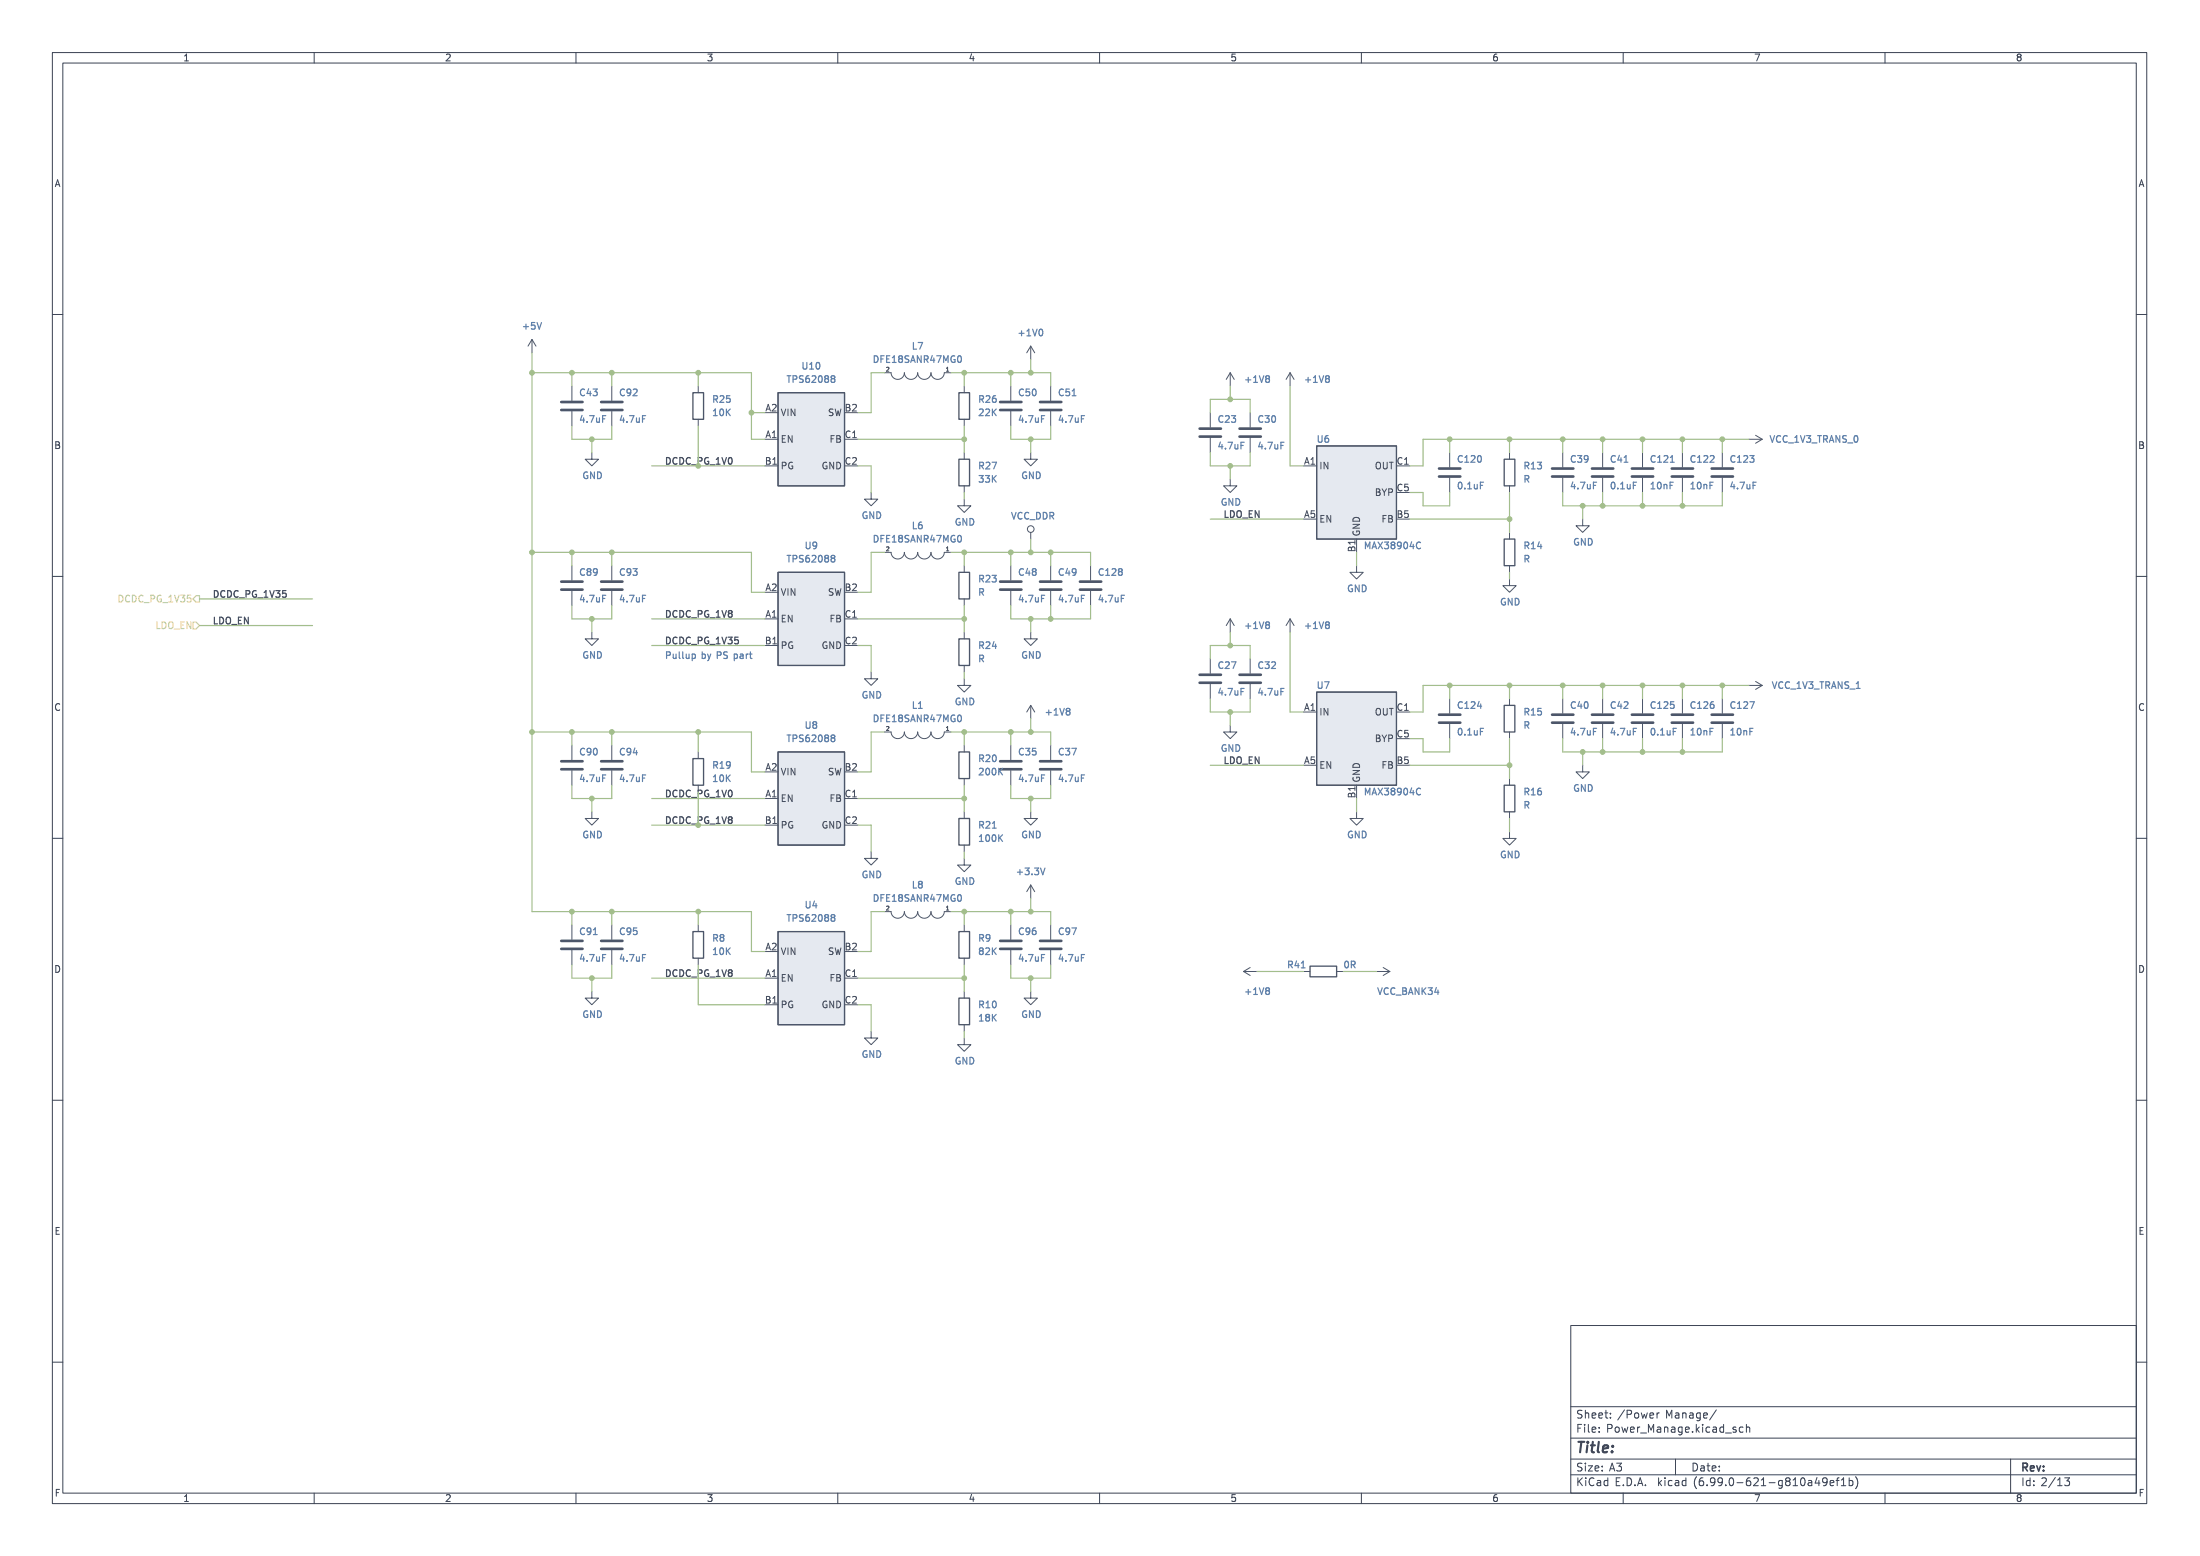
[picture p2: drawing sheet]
<svg xmlns="http://www.w3.org/2000/svg" width="420mm" height="297mm" viewBox="0 0 420 297" stroke-linecap="round" stroke-linejoin="round" font-family="sans-serif">
<g fill="none" stroke="#3b4252" stroke-width=".19">
<path d="M10 10h400v277h-400zM12 12h396v273h-396zM60 10v2M110 10v2M160 10v2M210 10v2M260 10v2M310 10v2M360 10v2M10 60h2M408 60h2M10 110h2"/>
<path d="M408 110h2M10 160h2M408 160h2M10 210h2M408 210h2M300 253h108v32h-108zM10 260h2M300 278.5h108M300 274.5h108M300 268.5h108M308.7 279.3h1l-.5 .6M309.4 279.9l.3 .3v.3l-.3 .3"/>
<path d="M320 278.5v3M324.7 269.7v1.2l-.3 .3-.3-.1M324.7 269.8l-.4-.1-.3 .3 .1 .6h.6M325.4 270.2l.7-.1-.1-.3-.4-.1-.2 .2v.7h.6M327.8 269.1l-1.3 2M329.5 273.6h1.2M331.5 272.5l-.3-.1-.2 .2v.2l.5 .2v.3h-.5M332.9 272.5l-.4-.1-.3 .3 .1 .6h.6M333.5 272.6l.2-.2 .4 .1 .1 .9M333.5 271.9v1.5M384 278.5v6.5M408 260h2"/>
<path d="M60 285v2M110 285v2M160 285v2M210 285v2M260 285v2M300 281.5h108M310 285v2M345.4 282.7h.5l.1 .9M346 283h-.5a.29 .29 0 0 0-.2 .3 .29 .29 0 0 0 .2 .3l.5-.1M347 282l-.3 1.1h.9M347.4 282.6v1M348.9 282.8l-.2 .2h-.5l-.1-.2 .1-.6 .5-.1 .2 .2a.99 .99 0 0 1-.4 1.3h-.3"/>
<path d="M349.5 283.1l.7-.1v-.3l-.5-.1-.2 .2 .1 .7h.6M350.7 282.6h.5M351.2 282.1l-.3 .2v1.3M351.7 283.6h.8M351.7 282.5l.4-.4v1.5M353.2 282.7l.4-.1 .3 .3-.2 .6h-.5M353.2 282.1v1.5M354.4 281.9a1.73 1.73 0 0 1 0 2.3M360 285v2M393 283.6h.8M394.3 282.1h.9l-.5 .6 .5 .1v.7l-.2 .1-.7-.1"/>
</g>
<g fill="none" stroke="#4c566a" stroke-width=".51">
<path d="M107.2 78.3h4.1M107.2 76.7h4.1M114.8 78.3h4.1M114.8 76.7h4.1M191 78.3h4.1M191 76.7h4.1M198.6 78.3h4.1M198.6 76.7h4.1M229.1 83.3h4.1M229.1 81.8h4.1M236.7 83.3h4.1M236.7 81.8h4.1"/>
<path d="M274.8 91h4.1M274.8 89.4h4.1M296.4 91h4.1M296.4 89.4h4.1M304 91h4.1M304 89.4h4.1M311.7 91h4M311.7 89.4h4M319.3 91h4M319.3 89.4h4M326.9 91h4.1M326.9 89.4h4.1"/>
<path d="M107.2 112.6h4.1M107.2 111h4.1M114.8 112.6h4.1M114.8 111h4.1M191 112.6h4.1M191 111h4.1M198.6 112.6h4.1M198.6 111h4.1M206.2 112.6h4.1M206.2 111h4.1M229.1 130.3h4.1M229.1 128.8h4.1"/>
<path d="M236.7 130.3h4.1M236.7 128.8h4.1M274.8 138h4.1M274.8 136.4h4.1M296.4 138h4.1M296.4 136.4h4.1M304 138h4.1M304 136.4h4.1M311.7 138h4M311.7 136.4h4M319.3 138h4M319.3 136.4h4"/>
<path d="M326.9 138h4.1M326.9 136.4h4.1M107.2 146.8h4.1M107.2 145.3h4.1M114.8 146.8h4.1M114.8 145.3h4.1M191 146.8h4.1M191 145.3h4.1M198.6 146.8h4.1M198.6 145.3h4.1M107.2 179.6h4.1M114.8 179.6h4.1"/>
<path d="M191 179.6h4.1M198.6 179.6h4.1M107.2 181.1h4.1M114.8 181.1h4.1M191 181.1h4.1M198.6 181.1h4.1"/>
</g>
<g fill="none" stroke="#4c566a" stroke-width=".19">
<path d="M101.6 64.8l-.8 1.3M101.6 64.8v2.5M101.6 64.8l.8 1.3M109.2 73.7v2.8M109.2 78.5v2.8M116.8 73.7v2.8M116.8 78.5v2.8M133.3 73.7v1.3M168.9 71.2h1.3a1.27 1.27 0 0 0 1.2 1.2 1.27 1.27 0 0 0 1.3-1.2 1.27 1.27 0 0 0 1.3 1.2 1.27 1.27 0 0 0 1.3-1.2 1.27 1.27 0 0 0 1.2 1.2 1.27 1.27 0 0 0 1.3-1.2 1.27 1.27 0 0 0 1.3 1.2 1.27 1.27 0 0 0 1.2-1.2h1.3M184.1 73.7v1.3M193 73.7v2.8M193 78.5v2.8"/>
<path d="M196.8 66.1v2.5M196.8 66.1l-.7 1.2M196.8 66.1l.8 1.2M200.7 73.7v2.8M200.7 78.5v2.8M231.1 78.8v2.8M234.9 71.2v2.5M234.9 71.2l-.7 1.2M234.9 71.2l.8 1.2M238.8 78.8v2.8M246.4 71.2l-.8 1.2M246.4 71.2v2.5"/>
<path d="M246.4 71.2l.7 1.2M113 86.4v1.3h1.3l-1.3 1.2-1.2-1.2h1.2M133.3 80v1.3M166.4 94v1.3h1.2l-1.2 1.3-1.3-1.3h1.3M184.1 95.3v1.3h1.3l-1.3 1.2-1.2-1.2h1.2M184.1 80v1.3M184.1 86.4v1.3M184.1 92.7v1.3M196.8 86.4v1.3h1.3l-1.3 1.2-1.2-1.2h1.2M231.1 83.6v2.8M234.9 91.5v1.2h1.3l-1.3 1.3-1.2-1.3h1.2M238.8 83.6v2.8"/>
<path d="M276.9 86.4v2.8M276.9 91.2v2.8M288.3 86.4v1.3M288.3 92.7v1.3M298.4 86.4v2.8M298.4 91.2v2.8M302.3 99.1v1.3h1.2l-1.2 1.2-1.3-1.2h1.3M306.1 86.4v2.8M306.1 91.2v2.8M313.7 86.4v2.8M313.7 91.2v2.8M321.3 86.4v2.8"/>
<path d="M321.3 91.2v2.8M328.9 86.4v2.8M328.9 91.2v2.8M334 83.9h2.5M335.3 83.1l1.2 .8M336.5 83.9l-1.2 .7M109.2 108v2.8M109.2 112.8v2.8M116.8 108v2.8M116.8 112.8v2.8M168.9 105.4h1.3a1.27 1.27 0 0 0 1.2 1.3 1.27 1.27 0 0 0 1.3-1.3 1.27 1.27 0 0 0 1.3 1.3 1.27 1.27 0 0 0 1.3-1.3 1.27 1.27 0 0 0 1.2 1.3 1.27 1.27 0 0 0 1.3-1.3 1.27 1.27 0 0 0 1.3 1.3 1.27 1.27 0 0 0 1.2-1.3h1.3M184.1 108v1.3"/>
<path d="M184.1 114.3v1.3M193 108v2.8M193 112.8v2.8M196.8 101.6v1.3M200.7 108v2.8M200.7 112.8v2.8M208.3 108v2.8M208.3 112.8v2.8M234.9 118.1l-.7 1.3M234.9 118.1v2.6M234.9 118.1l.8 1.3M246.4 118.1v2.6"/>
<path d="M246.4 118.1l-.8 1.3M246.4 118.1l.7 1.3M259.1 108v1.3h1.2l-1.2 1.2-1.3-1.2h1.3M288.3 110.5v1.3h1.3l-1.3 1.3-1.3-1.3h1.3M288.3 101.6v1.3M288.3 108v1.3M113 120.7v1.3h1.3l-1.3 1.2-1.2-1.2h1.2M166.4 128.3v1.3h1.2l-1.2 1.2-1.3-1.2h1.3M168.9 139.7h1.3a1.27 1.27 0 0 0 1.2 1.3 1.27 1.27 0 0 0 1.3-1.3 1.27 1.27 0 0 0 1.3 1.3 1.27 1.27 0 0 0 1.3-1.3 1.27 1.27 0 0 0 1.2 1.3 1.27 1.27 0 0 0 1.3-1.3 1.27 1.27 0 0 0 1.3 1.3 1.27 1.27 0 0 0 1.2-1.3h1.3M184.1 129.6v1.2h1.3l-1.3 1.3-1.2-1.3h1.2M184.1 120.7v1.3M184.1 127v1.3"/>
<path d="M196.8 120.7v1.3h1.3l-1.3 1.2-1.2-1.2h1.2M196.8 134.7v2.5M196.8 134.7l-.7 1.2M196.8 134.7l.8 1.2M231.1 125.8v2.8M231.1 130.6v2.8M234.9 138.5v1.2h1.3l-1.3 1.3-1.2-1.3h1.2M238.8 125.8v2.8M238.8 130.6v2.8M276.9 133.4v2.8M276.9 138.2v2.8M288.3 133.4v1.3"/>
<path d="M288.3 139.7v1.3M298.4 133.4v2.8M298.4 138.2v2.8M306.1 133.4v2.8M306.1 138.2v2.8M313.7 133.4v2.8M313.7 138.2v2.8M321.3 133.4v2.8M321.3 138.2v2.8M328.9 133.4v2.8M328.9 138.2v2.8M334 130.8h2.5"/>
<path d="M335.3 130.1l1.2 .7M336.5 130.8l-1.2 .8M109.2 142.3v2.8M109.2 147.1v2.8M113 155v1.2h1.3l-1.3 1.3-1.2-1.3h1.2M116.8 142.3v2.8M116.8 147.1v2.8M133.3 143.5v1.3M133.3 149.9v1.3M184.1 142.3v1.2M184.1 148.6v1.3M184.1 155v1.2"/>
<path d="M193 142.3v2.8M193 147.1v2.8M196.8 155v1.2h1.3l-1.3 1.3-1.2-1.3h1.2M200.7 142.3v2.8M200.7 147.1v2.8M259.1 155v1.2h1.2l-1.2 1.3-1.3-1.3h1.3M288.3 158.8v1.3h1.3l-1.3 1.2-1.3-1.2h1.3M288.3 148.6v1.3M288.3 155v1.2M302.3 146.1v1.3h1.2l-1.2 1.2-1.3-1.2h1.3M109.2 176.6v2.8M116.8 176.6v2.8"/>
<path d="M133.3 176.6v1.2M166.4 162.6v1.3h1.2l-1.2 1.2-1.3-1.2h1.3M168.9 174h1.3a1.27 1.27 0 0 0 1.2 1.3 1.27 1.27 0 0 0 1.3-1.3 1.27 1.27 0 0 0 1.3 1.3 1.27 1.27 0 0 0 1.3-1.3 1.27 1.27 0 0 0 1.2 1.3 1.27 1.27 0 0 0 1.3-1.3 1.27 1.27 0 0 0 1.3 1.3 1.27 1.27 0 0 0 1.2-1.3h1.3M184.1 163.9v1.2h1.3l-1.3 1.3-1.2-1.3h1.2M184.1 161.3v1.3M184.1 176.6v1.2M193 176.6v2.8M196.8 168.9l-.7 1.3M196.8 168.9v2.6M196.8 168.9l.8 1.3M200.7 176.6v2.8M109.2 181.4v2.8"/>
<path d="M113 189.3v1.2h1.3l-1.3 1.3-1.2-1.3h1.2M116.8 181.4v2.8M133.3 182.9v1.3M166.4 196.9v1.3h1.2l-1.2 1.2-1.3-1.2h1.3M184.1 198.2v1.2h1.3l-1.3 1.3-1.2-1.3h1.2M184.1 182.9v1.3M184.1 189.3v1.2M184.1 195.6v1.3M193 181.4v2.8M196.8 189.3v1.2h1.3l-1.3 1.3-1.2-1.3h1.2M200.7 181.4v2.8M237.5 185.5h2.5"/>
<path d="M237.5 185.5l1.3 .7M238.8 184.7l-1.3 .8M248.9 185.5h1.3M255.3 185.5h1.2M262.9 185.5h2.5M264.2 184.7l1.2 .8M265.4 185.5l-1.2 .7"/>
<circle cx="196.8" cy="101" r=".63"/>
</g>
<g fill="none" stroke="#4c566a" stroke-width=".25">
<path d="M132.3 75h2.1v5h-2.1zM183.1 75h2.1v5h-2.1zM183.1 87.7h2.1v5h-2.1zM287.3 87.7h2v5h-2zM183.1 109.3h2.1v5h-2.1zM287.3 102.9h2v5.1h-2zM183.1 122h2.1v5h-2.1zM287.3 134.7h2v5h-2zM132.3 144.8h2.1v5.1h-2.1zM183.1 156.2h2.1v5.1h-2.1zM183.1 143.5h2.1v5.1h-2.1zM287.3 149.9h2v5.1h-2z"/>
<path d="M132.3 177.8h2.1v5.1h-2.1zM183.1 177.8h2.1v5.1h-2.1zM183.1 190.5h2.1v5.1h-2.1zM250.2 184.4h5.1v2.1h-5.1z"/>
</g>
<g fill="#e5e9f0" stroke="#e5e9f0" stroke-width=".19">
<path d="M251.5 132.1h15.2v17.8h-15.2z"/>
<path d="M148.6 177.8h12.7v17.8h-12.7z"/>
<path d="M148.6 75h12.7v17.7h-12.7z"/>
<path d="M148.6 109.3h12.7v17.7h-12.7z"/>
<path d="M148.6 143.5h12.7v17.8h-12.7z"/>
<path d="M251.5 85.1h15.2v17.8h-15.2z"/>
</g>
<path d="M148.6 75h12.7v17.7h-12.7zM251.5 85.1h15.2v17.8h-15.2zM148.6 109.3h12.7v17.7h-12.7zM251.5 132.1h15.2v17.8h-15.2zM148.6 143.5h12.7v17.8h-12.7zM148.6 177.8h12.7v17.8h-12.7z" fill="none" stroke="#4c566a" stroke-width=".23"/>
<path d="M36.8 118.8h.7l.6 .6-.6 .7h-.7zM37.5 113.7h.6v1.3h-.6l-.7-.7z" fill="none" stroke="#ebcb8b" stroke-width=".23"/>
<path d="M141.4 124.9h.5v.8M141.9 125.2h-.4l-.2 .2 .2 .3 .4-.1M142.5 124.9v.8M142.9 124.9l-.4 .2M143.1 124.9h.5M143.3 124.4v1.1l.3 .2" fill="none" stroke="#5e81ac" stroke-width=".23"/>
<g fill="none" stroke="#a3be8c" stroke-width=".23">
<path d="M101.6 67.3v106.7h41.9v7.6h2.5M101.6 71.2h41.9v12.7h2.5M109.2 71.2v2.5M116.8 71.2v2.5M133.3 71.2v2.5M143.5 78.8h2.5M168.9 71.2h-2.5v7.6h-2.6M181.6 71.2h19.1v2.5M184.1 71.2v2.5M193 71.2v2.5M196.8 68.6v2.6M231.1 78.8v-2.6h7.7v2.6"/>
<path d="M234.9 73.7v2.5M246.4 73.7v15.2h2.5M109.2 81.3v2.6h7.6v-2.6M113 83.9v2.5M124.5 88.9h21.5M133.3 81.3v7.6M163.8 88.9h2.6v5.1M163.8 83.9h20.3M184.1 81.3v5.1M184.1 94v1.3M193 81.3v2.6h7.7v-2.6M196.8 83.9v2.5"/>
<path d="M231.1 86.4v2.5h7.7v-2.5M231.1 99.1h17.8M234.9 88.9v2.6M269.2 94h2.6v2.6h5.1v-2.6M269.2 99.1h19.1M276.9 83.9v2.5M288.3 83.9v2.5M288.3 94v7.6M298.4 83.9v2.5M298.4 94v2.6h30.5v-2.6M302.3 96.6v2.5M306.1 83.9v2.5"/>
<path d="M306.1 94v2.6M313.7 83.9v2.5M313.7 94v2.6M321.3 83.9v2.5M321.3 94v2.6M328.9 83.9v2.5M334 83.9h-62.2v5h-2.6M38.1 114.3h21.6M38.1 119.4h21.6M101.6 105.4h41.9v7.7h2.5M109.2 105.4v2.6M109.2 115.6v2.5h7.6v-2.5"/>
<path d="M113 118.1v2.6M116.8 105.4v2.6M124.5 118.1h21.5M163.8 118.1h20.3M168.9 105.4h-2.5v7.7h-2.6M181.6 105.4h26.7v2.6M184.1 105.4v2.6M184.1 115.6v5.1M193 115.6v2.5h15.3v-2.5M193 105.4v2.6M196.8 102.9v2.5M196.8 118.1v2.6"/>
<path d="M200.7 105.4v2.6M200.7 115.6v2.5M259.1 105.4v2.6M288.3 109.3v1.2M101.6 139.7h41.9v7.7h2.5M109.2 139.7v2.6M116.8 139.7v2.6M124.5 123.2h21.5M133.3 139.7v3.8M163.8 123.2h2.6v5.1M168.9 139.7h-2.5v7.7h-2.6M181.6 139.7h19.1v2.6"/>
<path d="M184.1 128.3v1.3M184.1 139.7v2.6M193 139.7v2.6M196.8 137.2v2.5M231.1 125.8v-2.6h7.7v2.6M231.1 133.4v2.5h7.7v-2.5M234.9 120.7v2.5M234.9 135.9v2.6M246.4 120.7v15.2h2.5M276.9 130.8v2.6M288.3 130.8v2.6M298.4 130.8v2.6"/>
<path d="M306.1 130.8v2.6M313.7 130.8v2.6M321.3 130.8v2.6M328.9 130.8v2.6M334 130.8h-62.2v5.1h-2.6M109.2 149.9v2.5h7.6v-2.5M113 152.4v2.6M124.5 157.5h21.5M124.5 152.4h21.5M133.3 151.2v6.3M163.8 157.5h2.6v5.1M163.8 152.4h20.3"/>
<path d="M184.1 149.9v5.1M193 149.9v2.5h7.7v-2.5M196.8 152.4v2.6M231.1 146.1h17.8M259.1 152.4v2.6M269.2 141h2.6v2.5h5.1v-2.5M269.2 146.1h19.1M288.3 141v7.6M288.3 156.2v2.6M298.4 141v2.5h30.5v-2.5M302.3 143.5v2.6M306.1 141v2.5"/>
<path d="M313.7 141v2.5M321.3 141v2.5M109.2 174v2.6M116.8 174v2.6M133.3 174v2.6M168.9 174h-2.5v7.6h-2.6M181.6 174h19.1v2.6M184.1 162.6v1.3M184.1 174v2.6M193 174v2.6M196.8 171.5v2.5M109.2 184.2v2.5h7.6v-2.5"/>
<path d="M113 186.7v2.6M124.5 186.7h21.5M133.3 184.2v7.6h12.7M163.8 186.7h20.3M163.8 191.8h2.6v5.1M184.1 184.2v5.1M184.1 196.9v1.3M193 184.2v2.5h7.7v-2.5M196.8 186.7v2.6M240 185.5h8.9M256.5 185.5h6.4"/>
</g>
<g fill="#a3be8c" stroke="#a3be8c" stroke-width=".19">
<circle cx="321.3" cy="83.9" r=".46"/>
<circle cx="321.3" cy="143.5" r=".46"/>
<circle cx="321.3" cy="96.6" r=".46"/>
<circle cx="321.3" cy="130.8" r=".46"/>
<circle cx="328.9" cy="130.8" r=".46"/>
<circle cx="328.9" cy="83.9" r=".46"/>
<circle cx="288.3" cy="99.1" r=".46"/>
<circle cx="306.1" cy="83.9" r=".46"/>
<circle cx="306.1" cy="96.6" r=".46"/>
<circle cx="302.3" cy="96.6" r=".46"/>
<circle cx="313.7" cy="96.6" r=".46"/>
<circle cx="288.3" cy="83.9" r=".46"/>
<circle cx="276.9" cy="83.9" r=".46"/>
<circle cx="298.4" cy="83.9" r=".46"/>
<circle cx="313.7" cy="83.9" r=".46"/>
<circle cx="313.7" cy="130.8" r=".46"/>
<circle cx="306.1" cy="130.8" r=".46"/>
<circle cx="306.1" cy="143.5" r=".46"/>
<circle cx="313.7" cy="143.5" r=".46"/>
<circle cx="298.4" cy="130.8" r=".46"/>
<circle cx="288.3" cy="130.8" r=".46"/>
<circle cx="276.9" cy="130.8" r=".46"/>
<circle cx="302.3" cy="143.5" r=".46"/>
<circle cx="288.3" cy="146.1" r=".46"/>
<circle cx="113" cy="186.7" r=".46"/>
<circle cx="133.3" cy="174" r=".46"/>
<circle cx="116.8" cy="174" r=".46"/>
<circle cx="109.2" cy="174" r=".46"/>
<circle cx="143.5" cy="78.8" r=".46"/>
<circle cx="133.3" cy="71.2" r=".46"/>
<circle cx="116.8" cy="71.2" r=".46"/>
<circle cx="196.8" cy="186.7" r=".46"/>
<circle cx="184.1" cy="186.7" r=".46"/>
<circle cx="196.8" cy="174" r=".46"/>
<circle cx="116.8" cy="105.4" r=".46"/>
<circle cx="113" cy="83.9" r=".46"/>
<circle cx="109.2" cy="105.4" r=".46"/>
<circle cx="109.2" cy="71.2" r=".46"/>
<circle cx="101.6" cy="71.2" r=".46"/>
<circle cx="109.2" cy="139.7" r=".46"/>
<circle cx="101.6" cy="139.7" r=".46"/>
<circle cx="113" cy="118.1" r=".46"/>
<circle cx="101.6" cy="105.4" r=".46"/>
<circle cx="196.8" cy="152.4" r=".46"/>
<circle cx="184.1" cy="152.4" r=".46"/>
<circle cx="196.8" cy="118.1" r=".46"/>
<circle cx="133.3" cy="139.7" r=".46"/>
<circle cx="116.8" cy="139.7" r=".46"/>
<circle cx="113" cy="152.4" r=".46"/>
<circle cx="234.9" cy="123.2" r=".46"/>
<circle cx="234.9" cy="135.9" r=".46"/>
<circle cx="193" cy="139.7" r=".46"/>
<circle cx="184.1" cy="139.7" r=".46"/>
<circle cx="184.1" cy="118.1" r=".46"/>
<circle cx="196.8" cy="139.7" r=".46"/>
<circle cx="184.1" cy="71.2" r=".46"/>
<circle cx="184.1" cy="83.9" r=".46"/>
<circle cx="196.8" cy="83.9" r=".46"/>
<circle cx="193" cy="71.2" r=".46"/>
<circle cx="196.8" cy="71.2" r=".46"/>
<circle cx="234.9" cy="88.9" r=".46"/>
<circle cx="234.9" cy="76.2" r=".46"/>
<circle cx="196.8" cy="105.4" r=".46"/>
<circle cx="200.7" cy="105.4" r=".46"/>
<circle cx="184.1" cy="105.4" r=".46"/>
<circle cx="193" cy="105.4" r=".46"/>
<circle cx="200.7" cy="118.1" r=".46"/>
<circle cx="184.1" cy="174" r=".46"/>
<circle cx="193" cy="174" r=".46"/>
</g>
<text font-size="2.8" fill="#3b4252" x="301" y="277.3">Title:</text>
<g font-size="2.1" fill="#3b4252">
<text x="301" y="273.5">File: Power_Manage.kicad_sch</text>
<text x="301" y="270.8">Sheet: /Power Manage/</text>
<text x="301" y="280.9">Size: A3</text>
<text x="323" y="280.9">Date:</text>
<text x="386" y="280.9">Rev:</text>
<text x="301" y="283.7">KiCad E.D.A. kicad (6.99.0-621-g810a49ef1b)</text>
<text x="386" y="283.7">Id: 2/13</text>
</g>
<g font-size="1.8" fill="#3b4252">
<text x="35" y="11.7">1</text>
<text x="85" y="11.7">2</text>
<text x="135" y="11.7">3</text>
<text x="185" y="11.7">4</text>
<text x="235" y="11.7">5</text>
<text x="285" y="11.7">6</text>
<text x="335" y="11.7">7</text>
<text x="385" y="11.7">8</text>
<text x="10.3" y="35.7">A</text>
<text x="408.3" y="35.7">A</text>
<text x="10.3" y="85.7">B</text>
<text x="408.3" y="85.7">B</text>
<text x="10.3" y="135.7">C</text>
<text x="408.3" y="135.7">C</text>
<text x="10.3" y="185.7">D</text>
<text x="408.3" y="185.7">D</text>
<text x="10.4" y="235.7">E</text>
<text x="408.4" y="235.7">E</text>
<text x="10.4" y="285.7">F</text>
<text x="35" y="286.7">1</text>
<text x="85" y="286.7">2</text>
<text x="135" y="286.7">3</text>
<text x="185" y="286.7">4</text>
<text x="235" y="286.7">5</text>
<text x="285" y="286.7">6</text>
<text x="335" y="286.7">7</text>
<text x="385" y="286.7">8</text>
<text x="408.4" y="285.7">F</text>
</g>
<g font-size="1.8" fill="#5e81ac">
<text x="100" y="62.9">+5V</text>
<text x="194.8" y="64.2">+1V0</text>
<text x="153.3" y="70.5">U10</text>
<text x="167.1" y="69.3">DFE18SANR47MG0</text>
<text x="174.2" y="66.7">L7</text>
<text x="110.8" y="75.6">C43</text>
<text x="118.5" y="75.6">C92</text>
<text x="136.2" y="76.9">R25</text>
<text x="150.8" y="73.1">TPS62088</text>
<text x="187" y="76.9">R26</text>
<text x="194.7" y="75.6">C50</text>
<text x="202.3" y="75.6">C51</text>
<text x="238.1" y="73.1">+1V8</text>
<text x="249.5" y="73.1">+1V8</text>
<text x="110.9" y="80.7">4.7uF</text>
<text x="118.5" y="80.7">4.7uF</text>
<text x="136.2" y="79.4">10K</text>
<text x="187" y="79.4">22K</text>
<text x="194.7" y="80.7">4.7uF</text>
<text x="202.4" y="80.7">4.7uF</text>
<text x="232.8" y="80.7">C23</text>
<text x="240.4" y="80.7">C30</text>
<text x="187" y="89.6">R27</text>
<text x="232.8" y="85.8">4.7uF</text>
<text x="240.5" y="85.8">4.7uF</text>
<text x="251.6" y="84.5">U6</text>
<text x="278.6" y="88.3">C120</text>
<text x="291.2" y="89.6">R13</text>
<text x="300.1" y="88.3">C39</text>
<text x="307.7" y="88.3">C41</text>
<text x="315.4" y="88.3">C121</text>
<text x="323" y="88.3">C122</text>
<text x="330.7" y="88.3">C123</text>
<text x="338" y="84.5">VCC_1V3_TRANS_0</text>
<text x="111.2" y="91.4">GND</text>
<text x="187" y="92.1">33K</text>
<text x="195" y="91.4">GND</text>
<text x="278.6" y="93.4">0.1uF</text>
<text x="290.9" y="92.1">R</text>
<text x="300.2" y="93.4">4.7uF</text>
<text x="307.8" y="93.4">0.1uF</text>
<text x="315.3" y="93.4">10nF</text>
<text x="323" y="93.4">10nF</text>
<text x="330.6" y="93.4">4.7uF</text>
<text x="164.5" y="99">GND</text>
<text x="174.2" y="101">L6</text>
<text x="182.3" y="100.3">GND</text>
<text x="193" y="99.1">VCC_DDR</text>
<text x="233.1" y="96.5">GND</text>
<text x="150.8" y="107.4">TPS62088</text>
<text x="153.8" y="104.8">U9</text>
<text x="167.1" y="103.5">DFE18SANR47MG0</text>
<text x="260.9" y="104.8">MAX38904C</text>
<text x="290.9" y="107.4">R</text>
<text x="291.2" y="104.8">R14</text>
<text x="300.4" y="104.1">GND</text>
<text x="110.8" y="109.9">C89</text>
<text x="118.5" y="109.9">C93</text>
<text x="186.8" y="113.7">R</text>
<text x="187" y="111.2">R23</text>
<text x="194.7" y="109.9">C48</text>
<text x="202.3" y="109.9">C49</text>
<text x="210" y="109.9">C128</text>
<text x="257.2" y="113">GND</text>
<text x="110.9" y="115">4.7uF</text>
<text x="118.5" y="115">4.7uF</text>
<text x="194.7" y="115">4.7uF</text>
<text x="202.4" y="115">4.7uF</text>
<text x="210" y="115">4.7uF</text>
<text x="286.5" y="115.6">GND</text>
<text x="111.2" y="125.7">GND</text>
<text x="127" y="125.8">Pullup by PS part</text>
<text x="187" y="123.9">R24</text>
<text x="195" y="125.7">GND</text>
<text x="238.1" y="120.1">+1V8</text>
<text x="249.5" y="120.1">+1V8</text>
<text x="186.8" y="126.4">R</text>
<text x="232.8" y="127.7">C27</text>
<text x="240.4" y="127.7">C32</text>
<text x="251.6" y="131.5">U7</text>
<text x="338.5" y="131.5">VCC_1V3_TRANS_1</text>
<text x="164.5" y="133.3">GND</text>
<text x="167.1" y="137.8">DFE18SANR47MG0</text>
<text x="174.2" y="135.3">L1</text>
<text x="182.3" y="134.6">GND</text>
<text x="200" y="136.6">+1V8</text>
<text x="232.8" y="132.8">4.7uF</text>
<text x="240.5" y="132.8">4.7uF</text>
<text x="278.6" y="135.3">C124</text>
<text x="291.2" y="136.6">R15</text>
<text x="300.1" y="135.3">C40</text>
<text x="307.7" y="135.3">C42</text>
<text x="315.4" y="135.3">C125</text>
<text x="323" y="135.3">C126</text>
<text x="330.7" y="135.3">C127</text>
<text x="150.8" y="141.6">TPS62088</text>
<text x="153.8" y="139.1">U8</text>
<text x="233.1" y="143.5">GND</text>
<text x="278.6" y="140.4">0.1uF</text>
<text x="290.9" y="139.1">R</text>
<text x="300.2" y="140.4">4.7uF</text>
<text x="307.8" y="140.4">4.7uF</text>
<text x="315.4" y="140.4">0.1uF</text>
<text x="323" y="140.4">10nF</text>
<text x="330.6" y="140.4">10nF</text>
<text x="110.8" y="144.2">C90</text>
<text x="110.9" y="149.3">4.7uF</text>
<text x="118.5" y="144.2">C94</text>
<text x="118.5" y="149.3">4.7uF</text>
<text x="136.2" y="146.7">R19</text>
<text x="136.2" y="149.3">10K</text>
<text x="187" y="145.5">R20</text>
<text x="187.1" y="148">200K</text>
<text x="194.7" y="144.2">C35</text>
<text x="194.7" y="149.3">4.7uF</text>
<text x="202.3" y="144.2">C37</text>
<text x="202.4" y="149.3">4.7uF</text>
<text x="260.9" y="151.8">MAX38904C</text>
<text x="290.9" y="154.3">R</text>
<text x="291.2" y="151.8">R16</text>
<text x="300.4" y="151.1">GND</text>
<text x="111.2" y="160">GND</text>
<text x="187" y="158.2">R21</text>
<text x="187.1" y="160.7">100K</text>
<text x="195" y="160">GND</text>
<text x="257.2" y="160">GND</text>
<text x="164.5" y="167.6">GND</text>
<text x="194.5" y="167">+3.3V</text>
<text x="286.5" y="163.8">GND</text>
<text x="153.8" y="173.4">U4</text>
<text x="167.1" y="172.1">DFE18SANR47MG0</text>
<text x="174.2" y="169.6">L8</text>
<text x="182.3" y="168.9">GND</text>
<text x="110.8" y="178.5">C91</text>
<text x="118.5" y="178.5">C95</text>
<text x="136.1" y="179.7">R8</text>
<text x="150.8" y="175.9">TPS62088</text>
<text x="186.9" y="179.7">R9</text>
<text x="194.7" y="178.5">C96</text>
<text x="202.3" y="178.5">C97</text>
<text x="110.9" y="183.6">4.7uF</text>
<text x="118.5" y="183.6">4.7uF</text>
<text x="136.2" y="182.3">10K</text>
<text x="187" y="182.3">82K</text>
<text x="194.7" y="183.6">4.7uF</text>
<text x="202.4" y="183.6">4.7uF</text>
<text x="246" y="184.8">R41</text>
<text x="256.7" y="184.8">0R</text>
<text x="238.1" y="189.9">+1V8</text>
<text x="263.1" y="189.9">VCC_BANK34</text>
<text x="111.2" y="194.3">GND</text>
<text x="187" y="192.4">R10</text>
<text x="187" y="195">18K</text>
<text x="195" y="194.3">GND</text>
<text x="164.5" y="201.9">GND</text>
<text x="182.3" y="203.2">GND</text>
</g>
<g font-size="1.8" fill="#434c5e">
<text x="146.2" y="83.6">A1</text>
<text x="146.2" y="78.5">A2</text>
<text x="149.1" y="79.4">VIN</text>
<text x="157.9" y="79.4">SW</text>
<text x="161.4" y="78.5">B2</text>
<text x="161.4" y="83.6">C1</text>
<text x="146.2" y="88.7">B1</text>
<text x="149.1" y="84.5">EN</text>
<text x="149.1" y="89.6">PG</text>
<text x="156.9" y="89.6">GND</text>
<text x="158.4" y="84.5">FB</text>
<text x="161.4" y="88.7">C2</text>
<text x="249.1" y="88.7">A1</text>
<text x="252" y="89.6">IN</text>
<text x="262.5" y="89.6">OUT</text>
<text x="266.8" y="88.7">C1</text>
<text x="262.6" y="94.7">BYP</text>
<text x="266.8" y="93.8">C5</text>
<text x="233.7" y="98.8">LDO_EN</text>
<text x="249.1" y="98.8">A5</text>
<text x="252" y="99.7">EN</text>
<text x="263.8" y="99.7">FB</text>
<text x="266.8" y="98.8">B5</text>
<text x="258.8" y="105.3" transform="rotate(-90 258.8 105.3)">B1</text>
<text x="259.7" y="102.4" transform="rotate(-90 259.7 102.4)">GND</text>
<text x="146.2" y="112.8">A2</text>
<text x="149.1" y="113.7">VIN</text>
<text x="157.9" y="113.7">SW</text>
<text x="161.4" y="112.8">B2</text>
<text x="40.6" y="119.2">LDO_EN</text>
<text x="40.6" y="114.1">DCDC_PG_1V35</text>
<text x="127" y="117.9">DCDC_PG_1V8</text>
<text x="146.2" y="117.9">A1</text>
<text x="149.1" y="118.8">EN</text>
<text x="158.4" y="118.8">FB</text>
<text x="161.4" y="117.9">C1</text>
<text x="127" y="123">DCDC_PG_1V35</text>
<text x="146.2" y="123">B1</text>
<text x="149.1" y="123.9">PG</text>
<text x="156.9" y="123.9">GND</text>
<text x="161.4" y="123">C2</text>
<text x="249.1" y="135.7">A1</text>
<text x="252" y="136.6">IN</text>
<text x="262.5" y="136.6">OUT</text>
<text x="266.8" y="135.7">C1</text>
<text x="262.6" y="141.6">BYP</text>
<text x="266.8" y="140.8">C5</text>
<text x="146.2" y="147.1">A2</text>
<text x="149.1" y="148">VIN</text>
<text x="157.9" y="148">SW</text>
<text x="161.4" y="147.1">B2</text>
<text x="233.7" y="145.8">LDO_EN</text>
<text x="249.1" y="145.8">A5</text>
<text x="252" y="146.7">EN</text>
<text x="259.7" y="149.4" transform="rotate(-90 259.7 149.4)">GND</text>
<text x="263.8" y="146.7">FB</text>
<text x="266.8" y="145.8">B5</text>
<text x="127" y="152.2">DCDC_PG_1V0</text>
<text x="146.2" y="152.2">A1</text>
<text x="149.1" y="153.1">EN</text>
<text x="158.4" y="153.1">FB</text>
<text x="161.4" y="152.2">C1</text>
<text x="258.8" y="152.3" transform="rotate(-90 258.8 152.3)">B1</text>
<text x="146.2" y="157.3">B1</text>
<text x="149.1" y="158.2">PG</text>
<text x="156.9" y="158.2">GND</text>
<text x="161.4" y="157.3">C2</text>
<text x="146.2" y="181.4">A2</text>
<text x="149.1" y="182.3">VIN</text>
<text x="157.9" y="182.3">SW</text>
<text x="161.4" y="181.4">B2</text>
<text x="127" y="186.5">DCDC_PG_1V8</text>
<text x="146.2" y="186.5">A1</text>
<text x="146.2" y="191.6">B1</text>
<text x="149.1" y="187.4">EN</text>
<text x="158.4" y="187.4">FB</text>
<text x="161.4" y="186.5">C1</text>
<text x="161.4" y="191.6">C2</text>
<text x="149.1" y="192.4">PG</text>
<text x="156.9" y="192.4">GND</text>
</g>
<g font-size="1.8" fill="#a3be8c">
<text x="127" y="88.7">DCDC_PG_1V0</text>
<text x="127" y="157.3">DCDC_PG_1V8</text>
</g>
<g font-size="1.8" fill="#ebcb8b">
<text x="23" y="115">DCDC_PG_1V35</text>
<text x="29.6" y="120.1">LDO_EN</text>
</g>
<g font-size="1.1" fill="#434c5e">
<text x="169.3" y="70.9">2</text>
<text x="180.7" y="70.9">1</text>
<text x="169.3" y="105.2">2</text>
<text x="180.7" y="105.2">1</text>
<text x="169.3" y="139.5">2</text>
<text x="180.7" y="139.5">1</text>
<text x="169.3" y="173.8">2</text>
<text x="180.7" y="173.8">1</text>
</g>
</svg>
